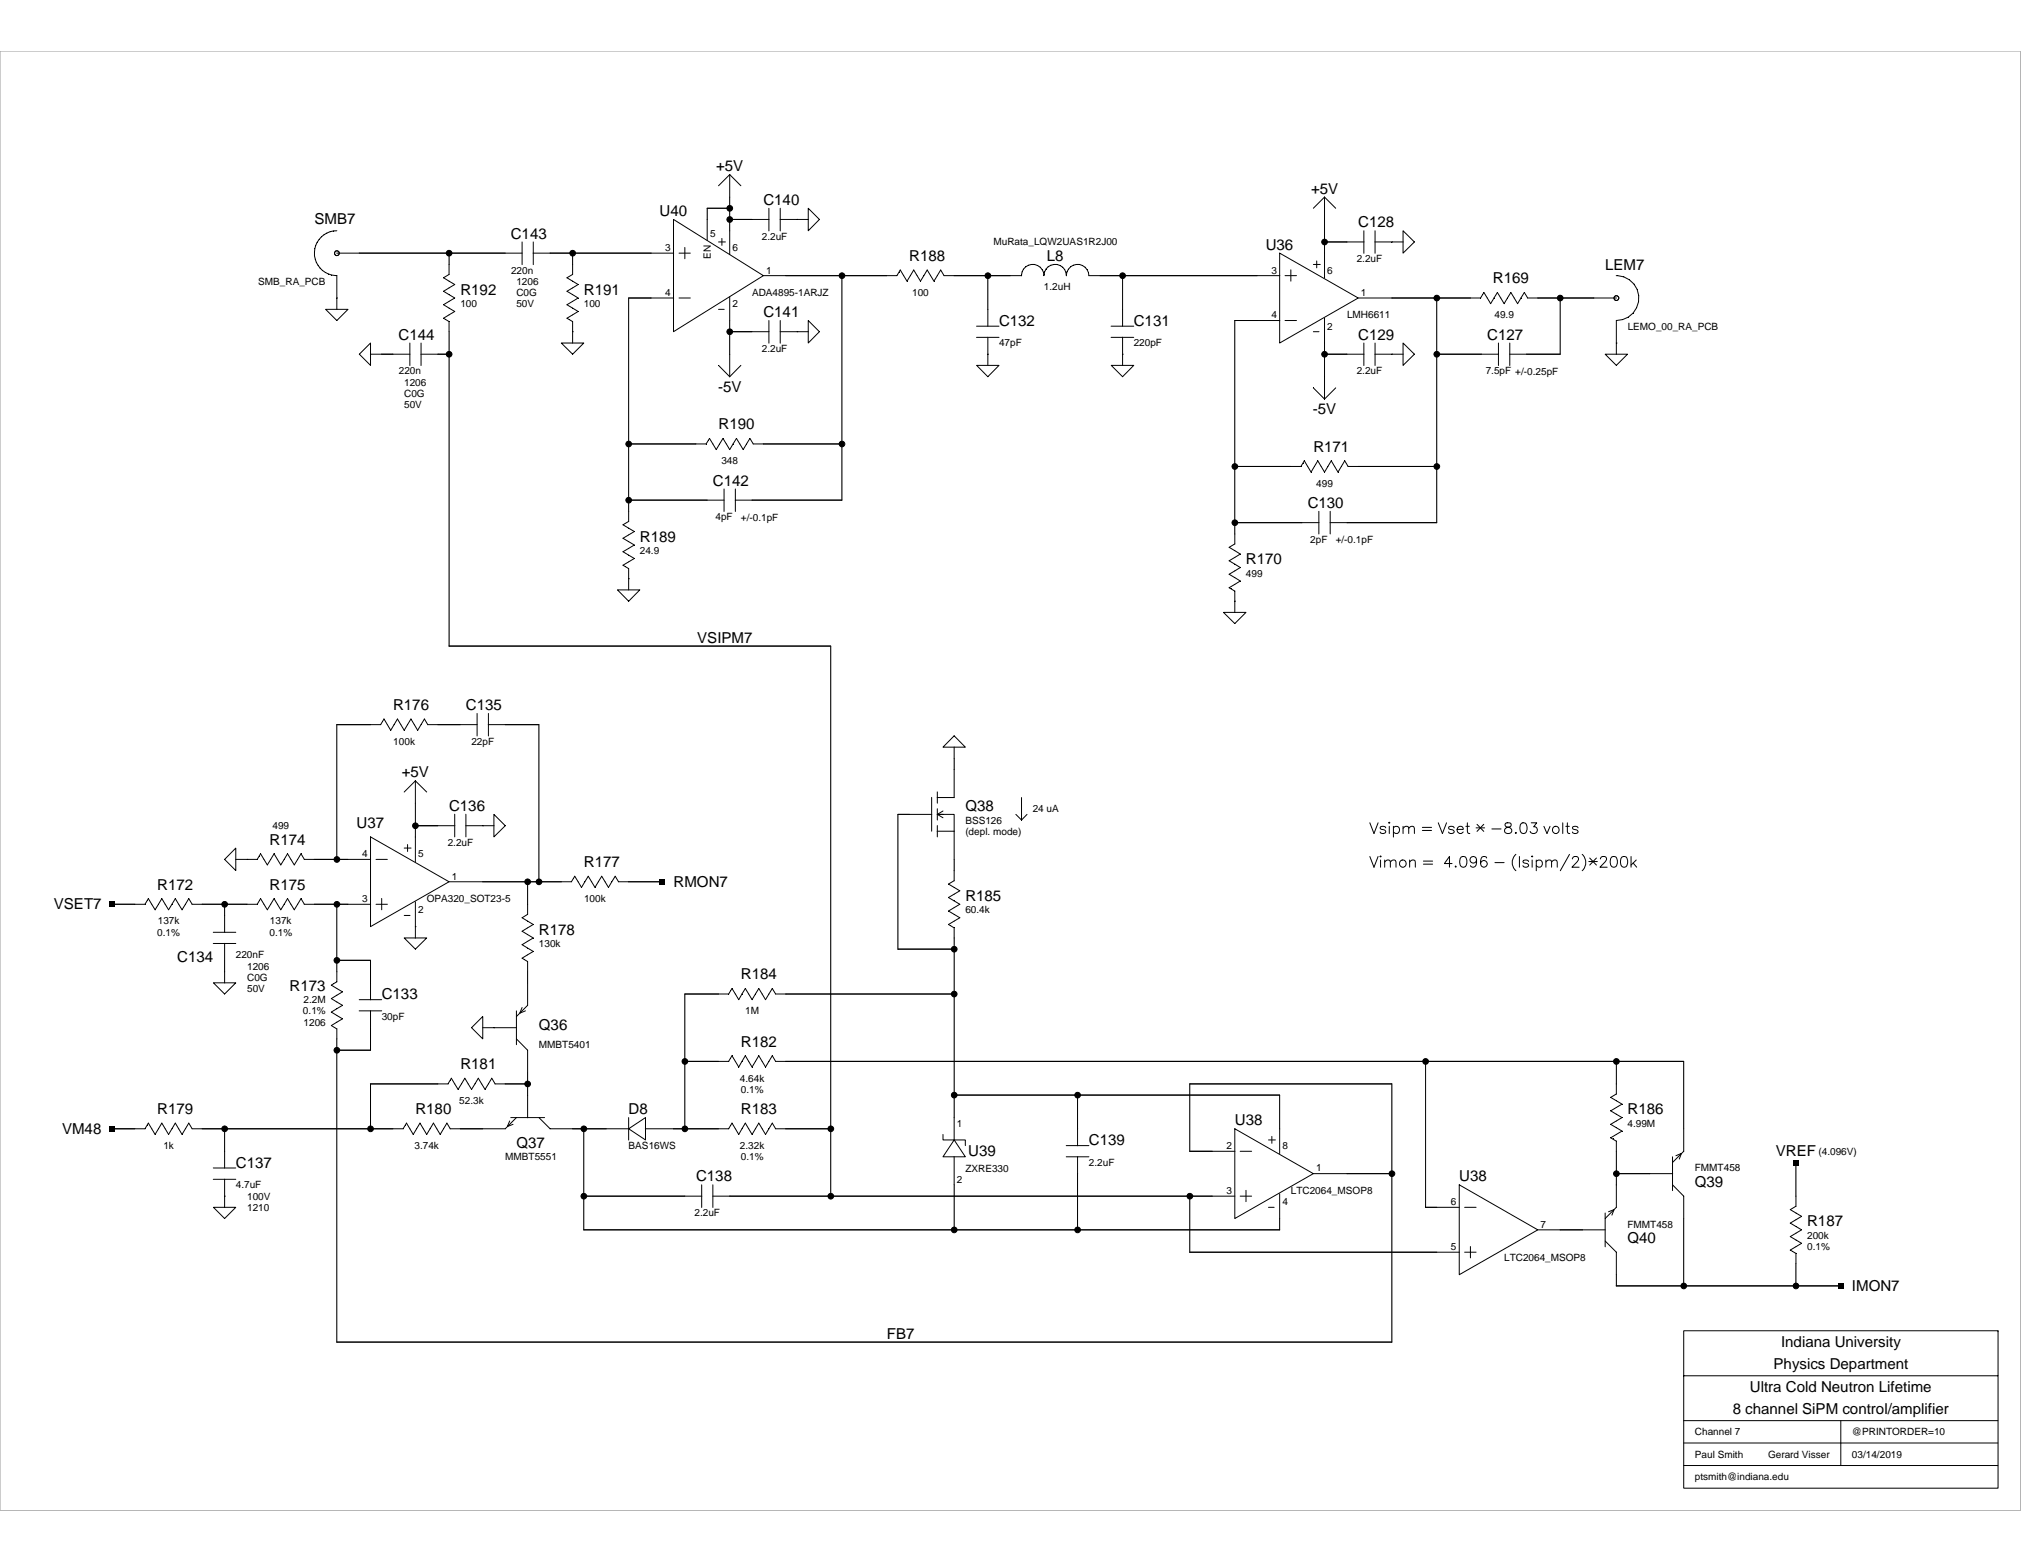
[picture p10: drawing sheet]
<svg xmlns="http://www.w3.org/2000/svg" width="279mm" height="216mm" viewBox="0 0 279 216" stroke-linecap="round" stroke-linejoin="round" font-family="sans-serif">
<path d="M0 7.1h279.3v201.7h-279.3z" fill="none" stroke="#b2b2b2" stroke-width=".14"/>
<g fill="none" stroke="#000" stroke-width=".14">
<path d="M46.5 35h25.7M46.6 31.9a3.1 3.1 0 0 0-3.1 3.1 3.1 3.1 0 0 0 3.1 3.1v4.7M62.1 37.9l-.8 .5 1.6 .9-1.6 1 1.6 .9-1.6 .9 1.6 1-1.6 .9 .8 .5M62.1 35v3M72.2 33.4v3.2M73.7 35h19.4M73.7 33.4v3.2M79.2 37.9l-.8 .5 1.5 .9-1.5 1 1.5 .9-1.5 .9 1.5 1-1.5 .9 .8 .5M79.2 35v3M93.1 30.3l12.4 7.8-12.4 7.7zM93.9 35h1.5M94.7 34.2v1.6"/>
<path d="M97.7 28.8h3.2M97.8 28.8v4.4M99.3 33.4h1M99.8 33v.9M100.9 30.3h5.4M100.9 24.1l-1.6 1.6M100.9 24.1v11.1M100.9 24.1l1.5 1.6M106.3 28.8v3.1M107.8 30.3h4M107.9 28.8v3.1M111.7 28.8l1.6 1.5-1.6 1.6z"/>
<path d="M116.4 38.1v31.1M136.6 38.1v7M141.2 38.1h-10.7l-.5-.8-.9 1.6-.9-1.6-.9 1.6-1-1.6-.9 1.6-.9-1.6-.5 .8h-18.5M142.6 36.6a1.54 1.54 0 0 1 1.7 1.5 1.56 1.56 0 0 1 1.4-1.5M142.6 36.6a1.51 1.51 0 0 0-1.4 1.5M145.7 36.6a1.54 1.54 0 0 1 1.7 1.5M150.5 38.1h26.4M150.5 38.1a1.56 1.56 0 0 0-1.5-1.6 1.56 1.56 0 0 0-1.6 1.6M155.2 38.1v7M176.9 35l10.9 6.2-10.9 6.2zM177.7 38.1h1.5M178.5 37.3v1.6"/>
<path d="M181.6 36.6h.9M182 36.1v.9M183.1 33.4h5.5M183.1 27.2l-1.5 1.6M183.1 27.2v11.2M183.1 27.2l1.6 1.6M188.6 31.9v3.1M190.1 33.4h3.9M190.1 31.9v3.1M194 31.9l1.5 1.5-1.5 1.6zM223.4 38.1a3.1 3.1 0 0 1 3.2 3.1 3.1 3.1 0 0 1-3.1 3.1M45 42.8h3.1l-1.5 1.5z"/>
<path d="M51.2 49h5.5M51.2 47.4v3.1l-1.5-1.5zM56.7 47.4v3.1M58.2 49h3.9M58.2 47.4v3.1M62.1 44.4v44.9h52.8v76.1M77.6 47.4h3.1l-1.5 1.6zM79.2 44.4v3M86.9 41.2h6.2M86.9 41.2v30.9M93.9 41.2h1.5M99.3 42.8h.8"/>
<path d="M99.3 50.5l1.6 1.6M100.9 45.8h5.4M100.9 41v11.1M102.4 50.5l-1.5 1.6M106.3 44.3v3.1M107.8 45.8h4M107.9 44.3v3.1M111.7 44.3l1.6 1.5-1.6 1.6zM135 46.6h3.1M135 45.1h3.1M135 50.5h3.1l-1.5 1.6zM136.6 46.6v3.9"/>
<path d="M153.6 46.6h3.1M153.6 45.1h3.1M153.6 50.5h3.1l-1.5 1.6zM155.2 46.6v3.9M176.9 44.3h-6.2v30.9M177.7 44.3h1.5M181.6 45.8h.8M183.1 49h5.5M183.1 44v11.2M184.7 53.6l-1.6 1.6-1.5-1.6M188.6 47.4v3.1M190.1 49h3.9"/>
<path d="M190.1 47.4v3.1M194 47.4l1.5 1.6-1.5 1.5zM198.6 49h8.6M198.6 41.2v31.1M204.7 41.2l.4-.8 1 1.6 .9-1.6 .9 1.6 1-1.6 .9 1.6 .9-1.6 .5 .8M204.7 41.2h-17M207.2 47.4v3.1M208.7 47.4v3.1M211.2 41.2h12.3M215.7 41.2v7.8h-7M221.9 49h3.1l-1.5 1.5zM223.5 44.3v4.7"/>
<path d="M86.9 61.4h10.7l.5-.8 .9 1.5 .9-1.5 1 1.5 .9-1.5 .9 1.5 1-1.5 .4 .8h12.3M86.9 69.1h13.2M86.9 78.6v3M86.9 72.1l-.8 .4 1.6 1-1.6 .9 1.6 .9-1.6 1 1.6 .9-1.6 .9 .8 .5M100.1 67.6v3.1M101.6 69.1h14.8M101.7 67.6v3.1M170.7 64.5h9.2l.4-.8 1 1.6 .9-1.6 .9 1.6 .9-1.6 1 1.6 .9-1.6 .5 .8h12.2M170.7 72.2h11.7M170.7 75.2l-.8 .4 1.6 1-1.6 .9 1.6 .9-1.6 1 1.6 .9-1.6 .9 .8 .5M182.3 70.7v3.1M183.9 72.2h14.7"/>
<path d="M183.9 70.7v3.1M66 98.6v3.1M67.5 98.6v3.1M85.4 81.5h3.1l-1.6 1.6zM169.1 84.6h3.2l-1.6 1.6zM170.7 81.7v3M32.6 118.8h3l.4-.8 1 1.5 .9-1.5 .9 1.5 1-1.5 .9 1.5 .9-1.5 .5 .8h9.1M32.6 117.2v3.1l-1.5-1.5zM51.2 115.7l10.9 6.2-10.9 6.2zM52 118.8h1.6M52.6 100.2l.5-.8 .9 1.5 .9-1.5 1 1.5 .9-1.5 .9 1.5 1-1.5 .4 .8h6.9M52.6 100.2h-6v18.6"/>
<path d="M55.9 117.2h.9M55.9 109.5l1.5-1.6 1.6 1.6M56.3 116.7v1M57.4 114.1h5.5M57.4 107.9v11.2M62.9 112.5v3.2M64.4 114.1h3.9M64.4 112.5v3.2M67.5 100.2h7v21.7M68.3 112.6l1.5 1.5-1.5 1.6zM124.1 112.6h4.7M124.1 112.6v18.6"/>
<path d="M128.8 110.2v4.7M129.6 114.9h2.3M129.6 109.5v1.5M129.6 111.8v1.5M129.6 114.1v1.6M130.4 112.6h-.8h2.3v2.3M130.4 112.1l-.8 .5 .8 .4M131.9 101.7l1.6 1.6h-3.1zM131.9 103.3v7l-2.3-.1M131.9 114.9v6.9M141.2 110.2v3.1l-.8-.7M142 112.6l-.8 .7"/>
<path d="M189.4 113.7l.5 1.5 .6-1.5M189.4 118.4l.5 1.5 .6-1.5M190.9 118.9v1M190.9 118.3v.1zM191.4 119.1l.4-.2h.4v1M191.4 118.9v1M191.6 114.4a.46 .46 0 0 0-.8 0l.1 .2a.77 .77 0 0 1 .7 .3v.1a.46 .46 0 0 1-.8 0M192.1 114.2v1M192.1 113.6l.1 .1-.1 .1zM192.2 119.1l.4-.2h.3l.1 1M192.6 114.4l.2-.1 .4-.1a.54 .54 0 0 1 .3 .5 .54 .54 0 0 1-.3 .5l-.6-.2M192.6 114.2v1.5"/>
<path d="M194 114.5l.3-.3 .4 .1 .1 .9M194 114.2v1M194.8 114.5l.3-.3 .4 .1v.9M194.9 119.1l.3-.2h.4l.1 1M194.9 118.9v1M196.6 114.4h1.3M196.6 114.8h1.3M196.8 119h1.3M196.8 119.4h1.3M198.8 113.7l.6 1.5 .6-1.5M200.7 119.4h-1l.7-1v1.5M201 114.4a.46 .46 0 0 0-.7 0v.2a.77 .77 0 0 1 .7 .3v.1a.46 .46 0 0 1-.7 0"/>
<path d="M201.2 119.8h.1v.1zM201.4 114.6h.9a.44 .44 0 0 0-.5-.4 .44 .44 0 0 0-.4 .6 .46 .46 0 0 0 .4 .4 .46 .46 0 0 0 .5-.2M202 118.4h.4a.87 .87 0 0 1 .2 1.4 .47 .47 0 0 1-.7-.2 1.25 1.25 0 0 1 .1-1.2zM202.6 114.2h.5M202.9 113.7v1.2v.2l.3 .1M204.1 114.4h1.2M204.1 118.9a.46 .46 0 0 1-.6 .4 .46 .46 0 0 1-.2-.8 .46 .46 0 0 1 .8 .1 1.33 1.33 0 0 1-.2 1.2 .43 .43 0 0 1-.6-.1M204.2 113.9l.9 1M205.1 113.9l-.9 1M205.5 118.6a.42 .42 0 0 0-.4-.2 .42 .42 0 0 0-.3 .3 .86 .86 0 0 0 .3 1.2 .46 .46 0 0 0 .5-.5 .46 .46 0 0 0-.4-.5 .46 .46 0 0 0-.5 .5M206.2 114.6h1.3M206.7 119.2h1.2"/>
<path d="M208.2 113.8l-.1 .3 .2 .2a.62 .62 0 0 1 .7 .6 .5 .5 0 0 1-.6 .3 .5 .5 0 0 1-.3-.6l.1-.2 .5-.1a.3 .3 0 0 0 .2-.5zM209.5 115.1h.1v.1zM209.6 118.1a1.51 1.51 0 0 0 0 2.3M210.1 118.4v1.5M210.3 113.8l.4-.1a.87 .87 0 0 1 .2 1.4 .47 .47 0 0 1-.7-.2 1.25 1.25 0 0 1 .1-1.1zM211.3 119.1a.46 .46 0 0 0-.8 0l.1 .1a.77 .77 0 0 1 .7 .4v.1a.46 .46 0 0 1-.8 0M211.7 113.7h.7l-.4 .6a.5 .5 0 0 1 .5 .7 .5 .5 0 0 1-.8 .1l-.2-.2M211.8 118.9v1M211.8 118.3l.1 .1h-.1zM212.4 119.1l.1-.2h.4a.54 .54 0 0 1 .3 .5 .54 .54 0 0 1-.3 .5l-.5-.2M212.4 118.9v1.5M213.4 114.2l.5 1 .4-1"/>
<path d="M213.7 119.1l.4-.2h.3l.1 1M213.7 118.9v1M214.5 119.1l.4-.2h.3l.1 1M216 113.7v1.5M216.5 114.2h.5M216.7 113.7v1.2v.2l.3 .1M217 118.1l-1.3 2.3M217.4 118.7l.1-.2a.49 .49 0 0 1 .7 0 .47 .47 0 0 1-.2 .6l-.7 .8h1M218.2 114.4a.46 .46 0 0 0-.8 0v.2a.77 .77 0 0 1 .8 .3v.1a.46 .46 0 0 1-.8 0M218.7 118.1a1.54 1.54 0 0 1 0 2.3M219.6 119.1h1.2M219.8 118.6l.9 1"/>
<path d="M220.7 118.6l-.9 1M221.3 118.7v-.2a.49 .49 0 0 1 .7 0 .47 .47 0 0 1-.1 .6l-.7 .8h1M222.8 118.4h.4a.87 .87 0 0 1 .2 1.4 .47 .47 0 0 1-.7-.2 1.25 1.25 0 0 1 .1-1.2zM224.2 118.4h.4a.87 .87 0 0 1 .2 1.4 .47 .47 0 0 1-.7-.2 1.25 1.25 0 0 1 .1-1.2zM225.5 118.4v1.5M225.8 119.3l.5 .6M226.2 118.9l-.7 .7M15.5 125h4.6M20 125l.5-.8 .9 1.6 1-1.6 .9 1.6 .9-1.6 1 1.6 .9-1.6 .5 .8M26.5 125h9.1l.4-.8 1 1.6 .9-1.6 .9 1.6 1-1.6 .9 1.6 .9-1.6 .5 .8h9.1M29.5 128.9h3.1M29.5 130.4h3.1"/>
<path d="M29.5 135.8h3.1l-1.5 1.6zM31.1 125v3.9M31.1 130.4v5.5M46.5 132.7h4.7v5.5M46.6 135.7l-.8 .5 1.5 .9-1.5 .9 1.5 1-1.5 .9 1.5 .9-1.5 1 .8 .4M46.6 125v10.7M49.7 139.7h3.1M49.7 138.2h3.1M51.2 139.7v5.5M52 125h1.6M52.8 124.2v1.6M55.9 126.5h.8"/>
<path d="M55.9 129.6h3.1l-1.6 1.6zM57.4 124.7v5M62.1 121.9h16.9l.5-.8 .9 1.6 .9-1.6 1 1.6 .9-1.6 .9 1.6 .9-1.6 .5 .8h6.1M71.4 139.7v4.7M72.2 139.3l-.3 .7 .7-.3M72.9 121.9v4.5l-.7 .5 1.5 .9-1.5 .9 1.5 .9-1.5 1 1.5 .9-1.5 .9 .7 .5v6.1l-1.5 1.5M107.2 137.4h24.7M107.2 137.4l-.4-.8-1 1.6-.9-1.6-.9 1.6-1-1.6-.9 1.6-.9-1.6-.4 .8h-6.1v18.6M124.1 131.2h7.8M131.9 128.2v29.4M131.9 121.7l-.8 .5 1.6 .9-1.6 1 1.6 .9-1.6 .9 1.6 1-1.6 .9 .8 .4M15.5 156h4.6"/>
<path d="M20 156l.5-.8 .9 1.6 1-1.6 .9 1.6 .9-1.6 1 1.6 .9-1.6 .5 .8M26.5 156h29.2l.5-.8 .9 1.6 1-1.6 .9 1.6 .9-1.6 1 1.6 .9-1.6 .5 .8h7.6M31.1 156v5.5M46.5 145.2h4.7M46.6 142.2v43.3M51.2 149.8h10.8M51.2 149.8v6.2M61.9 149.8l.5-.8 .9 1.6 1-1.6 .9 1.6 .9-1.6 1 1.6 .9-1.6 .5 .8M66.7 142h4.7M66.7 140.5v3.1l-1.5-1.6zM68.4 149.8h4.5M70.5 154.9l-.4 .8 .8-.3"/>
<path d="M70.6 154.5h4.7M71.4 143.6l1.5 1.6M71.4 154.5l-1.6 1.5M72.9 145.1v9.4M74.5 154.5l1.6 1.5h10.8M80.7 156v14M86.9 156l2.3-1.5v3.1zM86.9 154.5v3.1M89.2 156h11.6l.4-.8 .9 1.6 .9-1.6 1 1.6 .9-1.6 .9 1.6 1-1.6 .4 .8M94.7 146.7h6l.5-.8 .9 1.6 .9-1.6 1 1.6 .9-1.6 .9 1.6 1-1.6 .4 .8M107.2 156h7.7M107.2 146.7h125.6v12.5"/>
<path d="M130.4 156.8v.8h3.1v.7M131.9 151.4h45v8M131.9 157.6l1.6 2.3h-3.1zM131.9 159.9v10.1M147.4 159.9h3.1M147.4 158.3h3.1M149 151.4v7M149 159.9v10.1M164.5 159.1h6.2M164.5 159.2v-9.4h27.9v35.7M170.7 156l10.9 6.2-10.9 6.2zM171.4 159.1h1.6"/>
<path d="M175.4 157.6h.9M175.8 157.1v.9M197.1 146.7v20.2M223.5 146.7v4.5M223.5 157.7v9.2M223.5 151.2l-.8 .5 1.5 .9-1.5 .9 1.5 1-1.5 .9 1.5 .9-1.5 1 .8 .4M231.2 159.9v4.7M231.7 159.7l.8-.3-.3 .8M232.8 159.1l-1.6 1.6M29.5 163h3.1M29.5 161.4h3.1M29.5 166.9h3.1l-1.5 1.5z"/>
<path d="M31.1 163v3.9M80.7 165.3h16.3M80.7 170h96.2M97 163.8v3.1M98.6 163.8v3.1M164.5 165.3v7.8h37.3M170.7 165.3h-72.2M171.4 165.3h1.6M172.3 164.5v1.6M175.4 166.9h.7M176.9 165v5M181.5 162.2h10.9"/>
<path d="M197.1 166.9h4.7M201.7 163.8l10.9 6.2-10.9 6.2zM202.5 166.9h1.6M202.5 173.1h1.6M203.3 172.3v1.6M221.9 167.7v4.6M221.9 171.5l1.6 1.6M221.9 170h-9.3M222.4 167.5l.7-.3-.3 .8M223.4 162.2h7.8M223.5 173.1v4.7l31-.1M223.5 166.9l-1.6 1.5"/>
<path d="M231.2 163.8l1.6 1.5M232.8 165.3v12.5M248.3 160.7v6.1M248.3 173.2v4.6M248.3 166.7l-.8 .5 1.6 .9-1.6 1 1.6 .9-1.6 .9 1.6 1-1.6 .9 .8 .4M46.5 185.5h145.9M232.7 199.5h43.5M232.7 190.2h43.5M232.7 196.4h43.5M232.8 183.9h43.4v21.8h-43.4zM254.5 196.3v6.3M276.2 183.9h.1"/>
<path d="M232.7 202.6h43.5"/>
<circle cx="46.6" cy="35" r=".33"/>
<circle cx="62.1" cy="35" r=".39"/>
<circle cx="79.2" cy="35" r=".39"/>
<circle cx="100.9" cy="30.3" r=".39"/>
<circle cx="100.9" cy="28.8" r=".39"/>
<circle cx="116.4" cy="38.1" r=".39"/>
<circle cx="136.6" cy="38.1" r=".39"/>
<circle cx="155.2" cy="38.1" r=".39"/>
<circle cx="183.1" cy="33.5" r=".39"/>
<circle cx="62.1" cy="49" r=".39"/>
<circle cx="100.9" cy="45.9" r=".39"/>
<circle cx="183.1" cy="49" r=".39"/>
<circle cx="198.6" cy="41.2" r=".39"/>
<circle cx="198.6" cy="49" r=".39"/>
<circle cx="215.7" cy="41.2" r=".39"/>
<circle cx="223.5" cy="41.2" r=".33"/>
<circle cx="86.9" cy="69.1" r=".39"/>
<circle cx="86.9" cy="61.4" r=".39"/>
<circle cx="116.4" cy="61.4" r=".39"/>
<circle cx="170.7" cy="64.5" r=".39"/>
<circle cx="170.7" cy="72.2" r=".39"/>
<circle cx="198.6" cy="64.5" r=".39"/>
<circle cx="46.6" cy="118.8" r=".39"/>
<circle cx="57.4" cy="114.1" r=".39"/>
<circle cx="193.9" cy="119.3" r=".48"/>
<circle cx="215.1" cy="114.7" r=".48"/>
<circle cx="31.1" cy="125" r=".39"/>
<circle cx="46.6" cy="125" r=".39"/>
<circle cx="46.6" cy="132.7" r=".39"/>
<circle cx="72.9" cy="121.9" r=".39"/>
<circle cx="74.5" cy="121.9" r=".39"/>
<circle cx="131.9" cy="131.2" r=".39"/>
<circle cx="131.9" cy="137.4" r=".39"/>
<circle cx="31.1" cy="156" r=".39"/>
<circle cx="46.6" cy="145.2" r=".39"/>
<circle cx="51.2" cy="156" r=".39"/>
<circle cx="72.9" cy="149.8" r=".39"/>
<circle cx="80.7" cy="156" r=".39"/>
<circle cx="94.7" cy="146.7" r=".39"/>
<circle cx="94.7" cy="156" r=".39"/>
<circle cx="114.9" cy="156" r=".39"/>
<circle cx="131.9" cy="151.4" r=".39"/>
<circle cx="149" cy="151.4" r=".39"/>
<circle cx="197.1" cy="146.7" r=".39"/>
<circle cx="223.5" cy="146.7" r=".39"/>
<circle cx="80.7" cy="165.3" r=".39"/>
<circle cx="114.9" cy="165.3" r=".39"/>
<circle cx="131.9" cy="170" r=".39"/>
<circle cx="149" cy="170" r=".39"/>
<circle cx="164.5" cy="165.3" r=".39"/>
<circle cx="192.4" cy="162.2" r=".39"/>
<circle cx="223.5" cy="162.2" r=".39"/>
<circle cx="232.8" cy="177.7" r=".39"/>
<circle cx="248.3" cy="177.7" r=".39"/>
</g>
<g fill="#000">
<path d="M62.1 35v1.6zM79.2 35v1.6zM97.8 28.8v1.5zM100.9 30.3v1.6zM100.9 28.8v1.5zM100.9 27.2v1.6zM183.1 33.4v1.6zM52.8 49h1.5zM60.5 49h1.6zM100.9 44.3v1.5zM183.1 47.4v1.6zM86.9 69.1v1.6z"/>
<path d="M170.7 72.2v1.6zM46.6 118.8h1.5zM57.4 114.1v1.6zM124.1 112.6h1.6zM131.9 118.8v1.5zM131.9 104.8v1.6zM15.2 124.6h.7v.8h-.7zM31.1 125v1.5zM31.1 132.7v1.6zM46.6 132.7v1.6zM46.6 125h1.5zM72.9 121.9h1.6z"/>
<path d="M72.9 134.3v1.5zM91.2 121.5h.8v.8h-.8zM131.9 129.6v1.6zM15.2 155.6h.7v.8h-.7zM46.6 143.6v1.6zM72.9 148.3v1.5zM72.9 149.8v1.6zM79.2 156h1.5zM93.1 156h1.6zM176.9 168.4v1.6zM197.1 166.9h1.5zM223.5 176.2v1.5z"/>
<path d="M223.5 162.2v1.6zM247.9 160.3h.8v.8h-.8zM254.1 177.4h.8v.8h-.8z"/>
</g>
<g fill="#000">
<circle cx="62.1" cy="35" r=".4"/>
<circle cx="79.2" cy="35" r=".4"/>
<circle cx="100.9" cy="30.3" r=".4"/>
<circle cx="100.9" cy="28.8" r=".4"/>
<circle cx="116.4" cy="38.1" r=".4"/>
<circle cx="136.6" cy="38.1" r=".4"/>
<circle cx="155.2" cy="38.1" r=".4"/>
<circle cx="183.1" cy="33.4" r=".4"/>
<circle cx="62.1" cy="49" r=".4"/>
<circle cx="100.9" cy="45.8" r=".4"/>
<circle cx="183.1" cy="49" r=".4"/>
<circle cx="198.6" cy="41.2" r=".4"/>
<circle cx="198.6" cy="49" r=".4"/>
<circle cx="215.7" cy="41.2" r=".4"/>
<circle cx="86.9" cy="69.1" r=".4"/>
<circle cx="86.9" cy="61.4" r=".4"/>
<circle cx="116.4" cy="61.4" r=".4"/>
<circle cx="170.7" cy="64.5" r=".4"/>
<circle cx="170.7" cy="72.2" r=".4"/>
<circle cx="198.6" cy="64.5" r=".4"/>
<circle cx="46.6" cy="118.8" r=".4"/>
<circle cx="57.4" cy="114.1" r=".4"/>
<circle cx="31.1" cy="125" r=".4"/>
<circle cx="46.6" cy="125" r=".4"/>
<circle cx="46.6" cy="132.7" r=".4"/>
<circle cx="72.9" cy="121.9" r=".4"/>
<circle cx="74.5" cy="121.9" r=".4"/>
<circle cx="131.9" cy="131.2" r=".4"/>
<circle cx="131.9" cy="137.4" r=".4"/>
<circle cx="31.1" cy="156" r=".4"/>
<circle cx="46.6" cy="145.2" r=".4"/>
<circle cx="51.2" cy="156" r=".4"/>
<circle cx="72.9" cy="149.8" r=".4"/>
<circle cx="80.7" cy="156" r=".4"/>
<circle cx="94.7" cy="156" r=".4"/>
<circle cx="94.7" cy="146.7" r=".4"/>
<circle cx="114.9" cy="156" r=".4"/>
<circle cx="131.9" cy="151.4" r=".4"/>
<circle cx="149" cy="151.4" r=".4"/>
<circle cx="197.1" cy="146.7" r=".4"/>
<circle cx="223.5" cy="146.7" r=".4"/>
<circle cx="80.7" cy="165.3" r=".4"/>
<circle cx="114.9" cy="165.3" r=".4"/>
<circle cx="131.9" cy="170" r=".4"/>
<circle cx="149" cy="170" r=".4"/>
<circle cx="164.5" cy="165.3" r=".4"/>
<circle cx="192.4" cy="162.2" r=".4"/>
<circle cx="223.5" cy="162.2" r=".4"/>
<circle cx="232.8" cy="177.7" r=".4"/>
<circle cx="248.3" cy="177.7" r=".4"/>
</g>
<g font-size="2.1">
<text x="99" y="23.7">+5V</text>
<text x="91.2" y="29.9">U40</text>
<text x="105.5" y="28.3">C140</text>
<text x="181.3" y="26.8">+5V</text>
<text x="43.5" y="31">SMB7</text>
<text x="70.6" y="33">C143</text>
<text x="175" y="34.5">U36</text>
<text x="187.8" y="31.4">C128</text>
<text x="63.6" y="40.7">R192</text>
<text x="80.7" y="40.7">R191</text>
<text x="125.7" y="36.1">R188</text>
<text x="144.7" y="36.1">L8</text>
<text x="206.4" y="39.2">R169</text>
<text x="221.9" y="37.3">LEM7</text>
<text x="55.1" y="46.9">C144</text>
<text x="105.5" y="43.8">C141</text>
<text x="138.1" y="45">C132</text>
<text x="156.7" y="45">C131</text>
<text x="187.8" y="46.9">C129</text>
<text x="205.6" y="46.9">C127</text>
<text x="99.3" y="54.2">-5V</text>
<text x="99.3" y="59.4">R190</text>
<text x="181.5" y="57.3">-5V</text>
<text x="181.6" y="62.5">R171</text>
<text x="98.6" y="67.1">C142</text>
<text x="180.8" y="70.2">C130</text>
<text x="88.5" y="74.9">R189</text>
<text x="172.3" y="78">R170</text>
<text x="96.4" y="88.8">VSIPM7</text>
<text x="54.3" y="98.1">R176</text>
<text x="64.4" y="98.1">C135</text>
<text x="55.5" y="107.5">+5V</text>
<text x="62.1" y="112.1">C136</text>
<text x="133.5" y="112.1">Q38</text>
<text x="37.3" y="116.8">R174</text>
<text x="49.3" y="114.4">U37</text>
<text x="80.7" y="119.9">R177</text>
<text x="7.4" y="125.7">VSET7</text>
<text x="21.7" y="123">R172</text>
<text x="37.3" y="123">R175</text>
<text x="93.1" y="122.6">RMON7</text>
<text x="133.5" y="124.5">R185</text>
<text x="74.5" y="129.2">R178</text>
<text x="24.5" y="133">C134</text>
<text x="40" y="136.9">R173</text>
<text x="102.4" y="135.4">R184</text>
<text x="52.8" y="138.1">C133</text>
<text x="74.5" y="142.3">Q36</text>
<text x="63.6" y="147.8">R181</text>
<text x="102.4" y="144.7">R182</text>
<text x="21.7" y="154">R179</text>
<text x="57.4" y="154">R180</text>
<text x="86.9" y="154">D8</text>
<text x="102.4" y="154">R183</text>
<text x="170.7" y="155.6">U38</text>
<text x="225" y="154">R186</text>
<text x="8.6" y="156.7">VM48</text>
<text x="32.6" y="161.4">C137</text>
<text x="71.4" y="158.7">Q37</text>
<text x="133.9" y="159.8">U39</text>
<text x="150.5" y="158.2">C139</text>
<text x="245.5" y="159.8">VREF</text>
<text x="96.2" y="163.3">C138</text>
<text x="201.7" y="163.3">U38</text>
<text x="234.3" y="164.1">Q39</text>
<text x="225" y="171.8">Q40</text>
<text x="249.8" y="169.5">R187</text>
<text x="256" y="178.4">IMON7</text>
<text x="122.6" y="185">FB7</text>
<text x="245.2" y="189.3">Physics Department</text>
<text x="246.2" y="186.2">Indiana University</text>
<text x="239.5" y="195.5">8 channel SiPM control/amplifier</text>
<text x="241.9" y="192.4">Ultra Cold Neutron Lifetime</text>
</g>
<g font-size="1.4">
<text x="92" y="34.7">3</text>
<text x="98.2" y="32.8">5</text>
<text x="98.3" y="35.8" transform="rotate(-90 98.3 35.8)">EN</text>
<text x="101.3" y="34.7">6</text>
<text x="105.3" y="33.1">2.2uF</text>
<text x="137.4" y="33.9">MuRata_LQW2UAS1R2J00</text>
<text x="35.7" y="39.3">SMB_RA_PCB</text>
<text x="70.7" y="37.8">220n</text>
<text x="71.4" y="39.3">1206</text>
<text x="71.4" y="40.9">C0G</text>
<text x="92" y="40.9">4</text>
<text x="104" y="40.9">ADA4895-1ARJZ</text>
<text x="105.9" y="37.8">1</text>
<text x="126.1" y="40.9">100</text>
<text x="144.3" y="40.1">1.2uH</text>
<text x="175.8" y="37.8">3</text>
<text x="183.5" y="37.8">6</text>
<text x="187.6" y="36.2">2.2uF</text>
<text x="188.2" y="40.9">1</text>
<text x="63.6" y="42.4">100</text>
<text x="71.4" y="42.5">50V</text>
<text x="80.7" y="42.4">100</text>
<text x="101.3" y="42.4">2</text>
<text x="138.1" y="47.9">47pF</text>
<text x="156.7" y="47.9">220pF</text>
<text x="175.8" y="44">4</text>
<text x="183.5" y="45.6">2</text>
<text x="186.2" y="44">LMH6611</text>
<text x="206.6" y="44">49.9</text>
<text x="225" y="45.6">LEMO_00_RA_PCB</text>
<text x="55.1" y="51.8">220n</text>
<text x="55.9" y="53.3">1206</text>
<text x="105.3" y="48.7">2.2uF</text>
<text x="187.6" y="51.8">2.2uF</text>
<text x="205.4" y="51.8">7.5pF +/-0.25pF</text>
<text x="55.9" y="56.4">50V</text>
<text x="55.9" y="54.9">C0G</text>
<text x="99.7" y="64.2">348</text>
<text x="98.9" y="71.9">4pF</text>
<text x="102.4" y="71.9">+/-0.1pF</text>
<text x="182" y="67.3">499</text>
<text x="88.5" y="76.6">24.9</text>
<text x="181.1" y="75">2pF</text>
<text x="184.7" y="75">+/-0.1pF</text>
<text x="172.3" y="79.7">499</text>
<text x="54.4" y="103">100k</text>
<text x="65.2" y="103">22pF</text>
<text x="133.5" y="113.8">BSS126</text>
<text x="142.8" y="112.3">24 uA</text>
<text x="37.7" y="114.6">499</text>
<text x="50.1" y="118.5">4</text>
<text x="57.8" y="118.5">5</text>
<text x="61.9" y="116.9">2.2uF</text>
<text x="133.5" y="115.4">(depl. mode)</text>
<text x="50.1" y="124.7">3</text>
<text x="59" y="124.7">OPA320_SOT23-5</text>
<text x="62.5" y="121.6">1</text>
<text x="80.8" y="124.7">100k</text>
<text x="21.7" y="129.3">0.1%</text>
<text x="21.8" y="127.8">137k</text>
<text x="37.3" y="129.3">0.1%</text>
<text x="37.3" y="127.8">137k</text>
<text x="57.8" y="126.2">2</text>
<text x="74.5" y="130.9">130k</text>
<text x="133.5" y="126.2">60.4k</text>
<text x="32.6" y="132.4">220nF</text>
<text x="34.2" y="135.6">C0G</text>
<text x="34.2" y="137.1">50V</text>
<text x="34.2" y="134">1206</text>
<text x="41.9" y="140.2">0.1%</text>
<text x="42" y="138.6">2.2M</text>
<text x="42" y="141.8">1206</text>
<text x="52.8" y="141">30pF</text>
<text x="103" y="140.2">1M</text>
<text x="74.5" y="144.8">MMBT5401</text>
<text x="102.3" y="149.5">4.64k</text>
<text x="63.5" y="152.6">52.3k</text>
<text x="102.4" y="151.1">0.1%</text>
<text x="132.3" y="155.7">1</text>
<text x="225" y="155.7">4.99M</text>
<text x="22.6" y="158.8">1k</text>
<text x="57.3" y="158.8">3.74k</text>
<text x="69.8" y="160.4">MMBT5551</text>
<text x="86.9" y="158.8">BAS16WS</text>
<text x="102.3" y="158.8">2.32k</text>
<text x="102.4" y="160.4">0.1%</text>
<text x="133.5" y="161.9">ZXRE330</text>
<text x="150.5" y="161.1">2.2uF</text>
<text x="169.5" y="158.8">2</text>
<text x="177.3" y="158.8">8</text>
<text x="181.9" y="161.9">1</text>
<text x="234.3" y="161.9">FMMT458</text>
<text x="251.4" y="159.6">(4.096V)</text>
<text x="32.6" y="164.2">4.7uF</text>
<text x="34.2" y="167.3">1210</text>
<text x="34.2" y="165.8">100V</text>
<text x="132.3" y="163.5">2</text>
<text x="169.5" y="165">3</text>
<text x="177.3" y="166.6">4</text>
<text x="178.5" y="165">LTC2064_MSOP8</text>
<text x="200.6" y="166.6">6</text>
<text x="96" y="168.1">2.2uF</text>
<text x="200.6" y="172.8">5</text>
<text x="213" y="169.7">7</text>
<text x="225" y="169.7">FMMT458</text>
<text x="249.8" y="171.2">200k</text>
<text x="249.8" y="172.8">0.1%</text>
<text x="207.9" y="174.3">LTC2064_MSOP8</text>
<text x="234.3" y="201.5">Paul Smith</text>
<text x="234.3" y="198.4">Channel 7</text>
<text x="244.4" y="201.5">Gerard Visser</text>
<text x="256" y="201.5">03/14/2019</text>
<text x="256" y="198.4">@PRINTORDER=10</text>
<text x="234.3" y="204.6">ptsmith@indiana.edu</text>
</g>
</svg>
